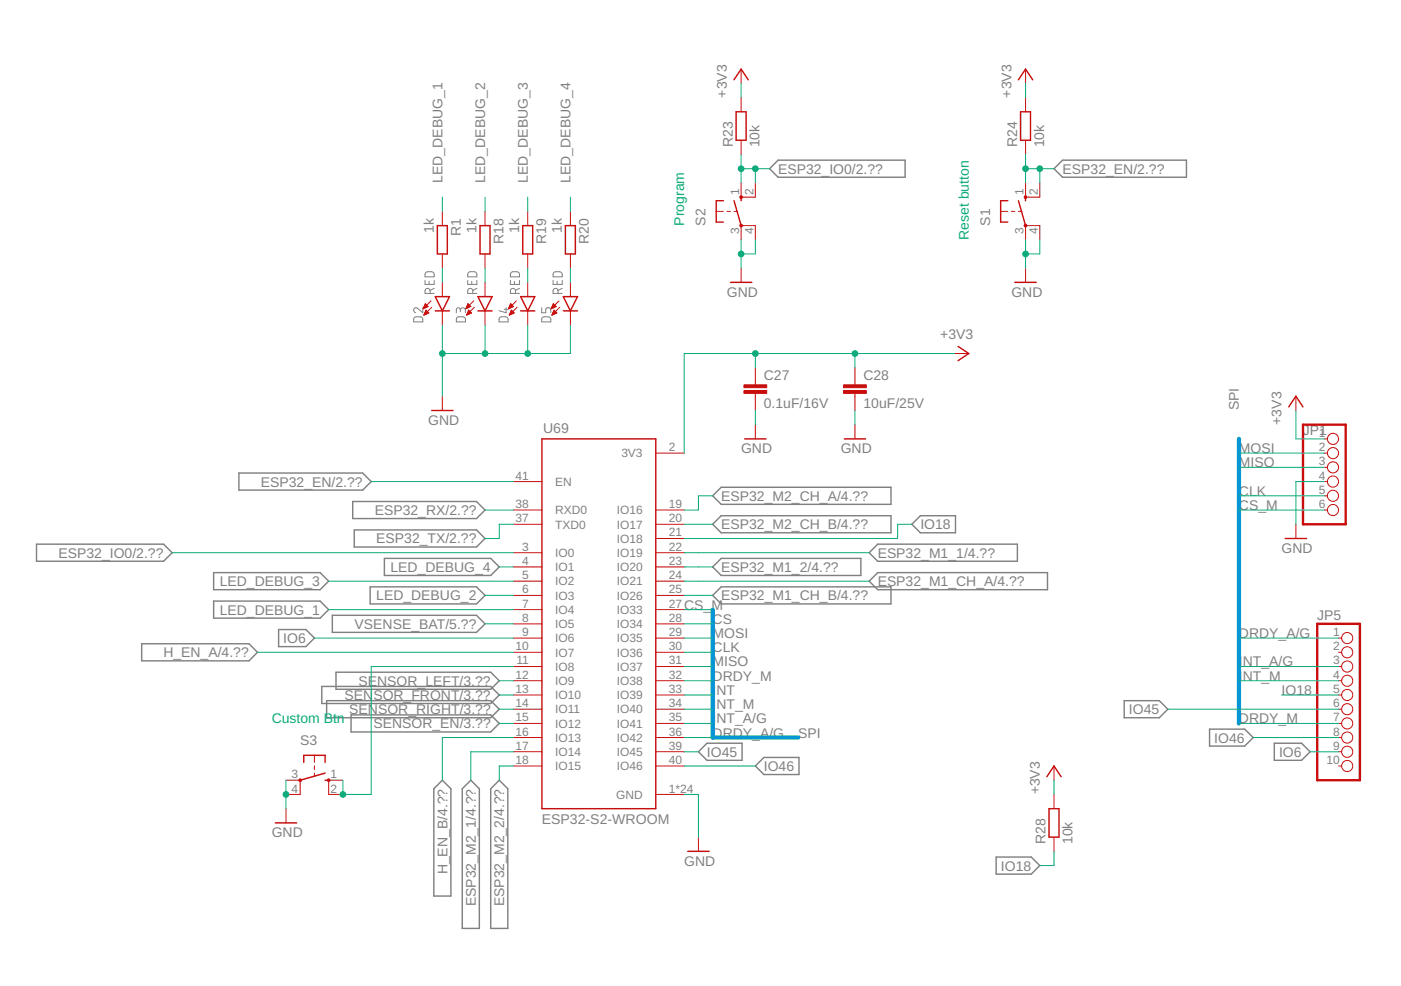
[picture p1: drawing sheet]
<svg xmlns="http://www.w3.org/2000/svg" width="250mm" height="176mm" viewBox="0 0 250 176" stroke-linecap="round" stroke-linejoin="round" font-family="sans-serif">
<g fill="none" stroke="#808080" stroke-width=".18">
<path d="M74 56.7l1-.1a.44 .44 0 0 1 .5 .4v.5h-1.6zM75.5 54.9v.9l-.9-.7a.44 .44 0 0 0-.7 .1 .44 .44 0 0 0 .3 .6M75.9 50.1v.7h1.6v-.7M76 48.7a1.33 1.33 0 0 1 1.2-.1l.3 .2v.6h-1.6zM76.6 50.2v.6M76.8 52.4v-.5a.46 .46 0 0 0-.5-.4 .46 .46 0 0 0-.4 .4v.5h1.6M77.5 51.5l-.7 .3M81.6 56.7l.3-.1h.9l.3 .2v.7h-1.6zM82.2 55.4a.46 .46 0 0 1 .4-.5 .46 .46 0 0 1 .5 .5v.4M82.2 55.7v-.4a.36 .36 0 0 0-.4-.4 .36 .36 0 0 0-.3 .4v.5M83.5 50.1v.7h1.6v-.7M83.6 48.7a1.33 1.33 0 0 1 1.3-.1l.2 .2v.6h-1.6z"/>
<path d="M84.2 50.2v.6M84.4 52.4v-.5a.46 .46 0 0 0-.4-.4 .46 .46 0 0 0-.5 .4v.5h1.6M85.1 51.5l-.7 .3M89.2 56.7l.3-.1h.9l.3 .2v.7h-1.6zM90 55.2h.7M90.4 54.9v.9l-1.3-.3M91.1 50.1v.7h1.7v-.7M91.2 48.7a1.3 1.3 0 0 1 1.3-.1l.2 .2 .1 .6h-1.7zM91.8 50.2v.6M92 52.4v-.5a.46 .46 0 0 0-.4-.4 .46 .46 0 0 0-.5 .4v.5h1.7M92.8 51.5l-.8 .3M96.7 54.9v.9h.7v-.5a.46 .46 0 0 1 .5-.4 .46 .46 0 0 1 .4 .4v.5"/>
<path d="M96.8 56.7l.4-.1h.8l.3 .2v.7h-1.6zM98.7 50.1v.7h1.7v-.7M98.9 48.7a1.3 1.3 0 0 1 1.2-.1l.2 .2 .1 .6h-1.7zM99.5 50.2v.6M99.6 52.4v-.5a.44 .44 0 0 0-.4-.4 .44 .44 0 0 0-.5 .4v.5h1.7M100.4 51.5l-.8 .3"/>
</g>
<g fill="none" stroke="#808080" stroke-width=".25">
<path d="M138.9 28.6h22.7v3h-22.7l-1.5-1.5zM188.2 30.1l1.5-1.5h22.1v3h-22.1zM6.5 97.2h22.7l1.5 1.5-1.5 1.5h-22.7zM42.7 84.5h22l1.6 1.5-1.6 1.5h-22zM63 89.5h22.1l1.5 1.6-1.5 1.5h-22.1zM63.2 94.6h21.9l1.5 1.5-1.5 1.6h-21.9zM68.6 99.7h19l1.5 1.5-1.5 1.5h-19zM127.2 88.5l1.6-1.5h30.3v3h-30.3zM127.2 93.6l1.6-1.5h30.3v3h-30.3zM155.2 98.7l1.5-1.5h24.9v3h-24.9zM162.8 93.6l1.5-1.5h6.3v3h-6.3zM25.3 114.9h19.1l1.6 1.6-1.6 1.5h-19.1z"/>
<path d="M38.1 107.3h19l1.6 1.5-1.6 1.6h-19zM38.1 102.2h19l1.6 1.6-1.6 1.5h-19zM49.7 112.4h4.9l1.5 1.5-1.5 1.5h-4.9zM59.3 109.9h25.8l1.5 1.5-1.5 1.5h-25.8zM66.1 104.8h19l1.5 1.5-1.5 1.5h-19zM127.2 101.2l1.6-1.5h24.9v3h-24.9zM127.2 106.3l1.6-1.5h30.3v3h-30.3zM155.2 103.8l1.5-1.6h30.3v3.1h-30.3zM57.4 122.6h30.2l1.5 1.5-1.5 1.5h-30.2zM58.3 125.1h29.3l1.5 1.5-1.5 1.5h-29.3zM60 120h27.6l1.5 1.5-1.5 1.6h-27.6zM62.7 127.6h24.9l1.5 1.6-1.5 1.5h-24.9z"/>
<path d="M79 139.3l1.5 1.5v19.2h-3.1v-19.2zM84.1 139.3l1.5 1.5v25h-3.1v-25zM124.7 134.2l1.5-1.5h6.3v3h-6.3zM134.9 136.8l1.5-1.6h6.2v3.1h-6.2zM200.7 125.1h6.3l1.5 1.5-1.5 1.5h-6.3zM215.9 130.2h6.3l1.5 1.5-1.5 1.5h-6.3zM227.5 132.7h4.9l1.5 1.5-1.5 1.5h-4.9zM87.6 140.8l1.5-1.5 1.6 1.5v25h-3.1zM177.8 153h6.3l1.5 1.5-1.5 1.6h-6.3z"/>
</g>
<g fill="none" stroke="#c90d0c" stroke-width=".25">
<path d="M131 14.2l1.3-1.9 1.3 1.9M131.4 20h1.8v5h-1.8zM181.8 14.2l1.3-1.9 1.3 1.9M182.2 20h1.8v5h-1.8zM129.1 35.8h-1.2v3.8h1.2M131 35.8l1.3 4.5M132.3 35.2v.6M179.9 35.8h-1.3v3.8h1.3M181.8 35.8l1.3 4.5M183.1 35.2v.6M77.7 53h2.5l-1.2 2.5zM77.7 55.5h2.5"/>
<path d="M78.1 40.3h1.8v5h-1.8zM85.3 55.5h2.6M85.3 53h2.6l-1.3 2.5zM85.7 40.3h1.8v5h-1.8zM92.9 55.5h2.6M92.9 53h2.6l-1.3 2.5zM93.3 40.3h1.8v5h-1.8zM100.6 55.5h2.5M100.6 53h2.5l-1.3 2.5zM100.9 40.3h1.8v5h-1.8zM130.4 50.4h3.8M181.2 50.4h3.8"/>
<path d="M77.1 73.3h3.8M96.8 78.4h20.3v66h-20.3zM132.9 78.4h3.9M150.7 78.4h3.8M171 61.8l2 1.3-2 1.3M230.1 72.6l1.3-1.9 1.2 1.9M229.4 96.1h3.9M54.2 136.1v-1.2h3.8v1.2M58 139.3h.7M58 138l-4.4 1.3M186.9 138.7l1.3-1.9 1.2 1.9M49.1 146.9h3.9"/>
<path d="M122.8 152h3.8M187.3 144.4h1.8v5.1h-1.8z"/>
</g>
<g fill="none" stroke="#c90d0c" stroke-width=".18">
<path d="M132.3 12.3v2.6M132.3 17.4v2.6M183.1 12.3v2.6M183.1 17.4v2.6M79 37.7v2.6M86.6 37.7v2.6M94.2 37.7v2.6M101.8 37.7v2.6M127.9 37.7h1.2M129.8 37.7h.6M131 37.7h.7M132.3 32.7v2.5h2.6v-2.5"/>
<path d="M132.3 25v2.6M178.6 37.7h1.3M180.6 37.7h.6M181.8 37.7h.7M183.1 32.7v2.5h2.5v-2.5M183.1 25v2.6M75.6 55.1h.1M75.6 55h.3M75.7 54.8h.5M75.7 54.7h.7M75.7 56.2h.2M75.8 54.6h.5"/>
<path d="M75.8 56h.4M75.8 54.5h.4M75.8 55.9h.7M75.9 54.4h.2M75.9 55.8h.6M75.9 54.2l-.4 .9M75.9 54.2l.5 .5-.9 .4M75.9 54.3h.1M75.9 55.7h.5M76 55.6h.2M76 55.5h.1M76.1 55.4l.5 .5-.9 .4z"/>
<path d="M76.9 53.7l-1.4 1.4M77.1 54.9l-1.4 1.4M79 45.3v2.6M79 50.4v2.6M79 55.5v2.5M83.2 55.1h.1M83.2 55h.3M83.3 54.8h.5M83.3 54.7h.7M83.3 56.2h.2M83.4 54.6h.5M83.4 56h.4"/>
<path d="M83.4 54.5h.4M83.4 55.9h.7M83.5 54.4h.2M83.5 55.8h.6M83.5 54.3h.1M83.5 55.7h.5M83.5 54.2l-.3 .9M83.5 54.2l.6 .5M83.6 55.6h.3M83.7 55.5h.1M83.7 55.4l.5 .5-.9 .4zM84.1 54.7l-.9 .4"/>
<path d="M84.6 53.7l-1.4 1.4M84.7 54.9l-1.4 1.4M86.6 45.3v2.6M86.6 50.4v2.6M86.6 55.5v2.5M90.8 55.1h.1M90.8 55h.4M90.9 54.8h.5M91 54.7h.7M91 56.2h.1M91 54.6h.5M91 56h.4"/>
<path d="M91.1 54.5h.3M91.1 55.9h.6M91.1 54.4h.2M91.1 55.8h.6M91.2 54.3h.1M91.2 55.7h.4M91.2 54.2l-.4 .9M91.2 54.2l.5 .5-.9 .4M91.2 55.6h.3M91.3 55.5h.1M91.3 55.4l.5 .5-.9 .4zM92.2 53.7l-1.4 1.4"/>
<path d="M92.3 54.9l-1.4 1.4M94.2 45.3v2.6M94.2 50.4v2.6M94.2 55.5v2.5M98.4 55.1h.1M98.5 55h.3M98.5 54.8h.6M98.6 54.7h.7M98.6 56.2h.2M98.6 54.6h.6M98.6 56h.4M98.7 54.5h.3"/>
<path d="M98.7 55.9h.6M98.7 55.8h.7M98.7 54.4h.2M98.8 55.7h.4M98.8 54.2l.5 .5-.9 .4zM98.8 55.6h.3M98.9 55.5h.1M98.9 55.4l.5 .5-.9 .4zM99.8 53.7l-1.4 1.4M99.9 54.9l-1.4 1.4M101.8 45.3v2.6M101.8 50.4v2.6"/>
<path d="M101.8 55.5v2.5M132.3 42.8v-2.5h2.6v2.5M132.3 47.9v2.5M183.1 42.8v-2.5h2.5v2.5M183.1 47.9v2.5M79 70.7v2.6M134.9 65.7v3M134.9 70.2v3.1M134.9 75.8v2.6M152.6 65.7v3M152.6 70.2v3.1M152.6 75.8v2.6"/>
<path d="M170.4 63.1h2.6M231.4 70.7v2.6M236.4 78.4h.6M91.7 86h5.1M91.7 98.7h5.1M91.7 91.1h5.1M91.7 93.6h5.1M117.1 80.9h5.1M117.1 98.7h5.1M117.1 91.1h5.1M117.1 93.6h5.1M117.1 96.1h5.1"/>
<path d="M231.4 93.6v2.5M236.4 80.9h.6M236.4 86h.6M236.4 91.1h.6M236.4 83.4h.6M236.4 88.5h.6M91.7 101.2h5.1M91.7 103.8h5.1M91.7 106.3h5.1M91.7 108.8h5.1M91.7 111.4h5.1M91.7 113.9h5.1"/>
<path d="M91.7 116.5h5.1M91.7 119h5.1M117.1 101.2h5.1M117.1 103.8h5.1M117.1 106.3h5.1M117.1 108.8h5.1M117.1 111.4h5.1M117.1 113.9h5.1M117.1 116.5h5.1M117.1 119h5.1M239 113.9h.5M239 116.5h.5"/>
<path d="M239 119h.5M51.1 139.3h2.5v2.5h-2.5M56.1 134.9v1.2M56.1 136.8v.6M56.1 138v.7M61.2 139.3h-2.5v2.5h2.5M91.7 121.5h5.1M91.7 124.1h5.1M91.7 126.6h5.1M91.7 129.2h5.1M91.7 131.7h5.1M91.7 134.2h5.1"/>
<path d="M91.7 136.8h5.1M117.1 121.5h5.1M117.1 124.1h5.1M117.1 126.6h5.1M117.1 129.2h5.1M117.1 131.7h5.1M117.1 134.2h5.1M117.1 136.8h5.1M188.2 136.8v2.5M239 121.5h.5M239 124.1h.5M239 126.6h.5"/>
<path d="M239 129.2h.5M239 131.7h.5M239 134.2h.5M239 136.8h.5M51.1 144.4v2.5M117.1 141.8h5.1M124.7 149.5v2.5M188.2 141.8v2.6M188.2 149.5v2.5"/>
<circle cx="238" cy="78.4" r=".99"/>
<circle cx="238" cy="88.5" r=".99"/>
<circle cx="238" cy="91.1" r=".99"/>
<circle cx="238" cy="80.9" r=".99"/>
<circle cx="238" cy="83.4" r=".99"/>
<circle cx="238" cy="86" r=".99"/>
<circle cx="240.5" cy="119" r=".99"/>
<circle cx="240.5" cy="116.5" r=".99"/>
<circle cx="240.5" cy="113.9" r=".99"/>
<circle cx="240.5" cy="131.7" r=".99"/>
<circle cx="240.5" cy="134.2" r=".99"/>
<circle cx="240.5" cy="136.8" r=".99"/>
<circle cx="240.5" cy="129.2" r=".99"/>
<circle cx="240.5" cy="126.6" r=".99"/>
<circle cx="240.5" cy="121.5" r=".99"/>
<circle cx="240.5" cy="124.1" r=".99"/>
</g>
<g fill="none" stroke="#c90d0c" stroke-width=".42">
<path d="M232.6 75.8h7.6v17.8h-7.6zM235.2 111.4h7.6v27.9h-7.6z"/>
<circle cx="132.3" cy="35.2" r=".13"/>
<circle cx="183.1" cy="35.2" r=".13"/>
<circle cx="132.3" cy="40.3" r=".13"/>
<circle cx="183.1" cy="40.3" r=".13"/>
<circle cx="53.6" cy="139.3" r=".13"/>
<circle cx="58.7" cy="139.3" r=".13"/>
</g>
<g fill="#c90d0c" stroke="#c90d0c" stroke-width=".18">
<path d="M132.8 69.7h4.1v.5h-4.1z"/>
<path d="M132.8 68.7h4.1v.5h-4.1z"/>
<path d="M150.6 69.7h4.1v.5h-4.1z"/>
<path d="M150.6 68.7h4.1v.5h-4.1z"/>
</g>
<path d="M221.2 78.4v50.8M127.2 108.8v22.9h15.3" fill="none" stroke="#0696d7" stroke-width=".76"/>
<g fill="none" stroke="#0dab76" stroke-width=".18">
<path d="M132.3 14.9v2.5M183.1 14.9v2.5M79 35.2v2.5M86.6 35.2v2.5M94.2 35.2v2.5M101.8 35.2v2.5M132.3 27.6v5.1M132.3 30.1h5.1M134.9 30.1v2.6M183.1 27.6v5.1M183.1 30.1h5.1M185.6 30.1v2.6"/>
<path d="M79 47.9v2.5M79 58v12.7M86.6 47.9v2.5M86.6 58v5.1M94.2 47.9v2.5M94.2 58v5.1M101.8 58v5.1h-22.8M101.8 47.9v2.5M132.3 42.8v5.1M134.9 42.8v2.5h-2.6M183.1 42.8v5.1M185.6 42.8v2.5h-2.5"/>
<path d="M134.9 63.1v2.6M134.9 73.3v2.5M152.6 63.1v2.6M152.6 73.3v2.5M170.4 63.1h-48.2v17.8M231.4 73.3v5.1h5M30.7 98.7h61M66.3 86h25.4M86.6 91.1h5.1M91.7 93.6h-2.6v2.5h-2.5M122.2 93.6h5M122.2 98.7h33"/>
<path d="M127.2 88.5h-2.5v2.6h-2.5M162.8 93.6h-2.5v2.5h-38.1M221.2 91.1h15.2M221.2 88.5h15.2M221.2 80.9h15.2M221.2 83.4h15.2M236.4 86h-5v7.6M46 116.5h45.7M56.1 113.9h35.6M58.7 108.8h33M58.7 103.8h33M86.6 111.4h5.1"/>
<path d="M86.6 106.3h5.1M89.1 101.2h2.6M91.7 119h-25.4v22.8h-5.1v-2.5M122.2 111.4h5M122.2 113.9h5M122.2 119h5M122.2 108.8h5M122.2 101.2h5M122.2 103.8h33M122.2 106.3h5M122.2 116.5h5M221.2 113.9h17.8"/>
<path d="M221.2 119h17.8M51.1 139.3v5.1M89.1 124.1h2.6M89.1 126.6h2.6M89.1 121.5h2.6M89.1 129.2h2.6M91.7 131.7h-12.7v7.6M91.7 136.8h-2.6v2.5M91.7 134.2h-7.6v5.1M122.2 134.2h2.5M122.2 136.8h12.7M122.2 124.1h5"/>
<path d="M122.2 126.6h5M122.2 121.5h5M122.2 131.7h5M122.2 129.2h5M188.2 139.3v2.5M208.5 126.6h30.5M221.2 121.5h17.8M221.2 129.2h17.8M223.7 131.7h15.3M228.8 124.1h10.2M233.9 134.2h5.1M122.2 141.8h2.5v7.7"/>
<path d="M188.2 152v2.5h-2.6"/>
</g>
<g fill="#0dab76" stroke="#0dab76" stroke-width=".18">
<circle cx="134.9" cy="63.1" r=".51"/>
<circle cx="152.6" cy="63.1" r=".51"/>
<circle cx="79" cy="63.1" r=".51"/>
<circle cx="86.6" cy="63.1" r=".51"/>
<circle cx="94.2" cy="63.1" r=".51"/>
<circle cx="132.3" cy="45.3" r=".51"/>
<circle cx="183.1" cy="45.3" r=".51"/>
<circle cx="51.1" cy="141.8" r=".51"/>
<circle cx="183.1" cy="30.1" r=".51"/>
<circle cx="185.6" cy="30.1" r=".51"/>
<circle cx="132.3" cy="30.1" r=".51"/>
<circle cx="134.9" cy="30.1" r=".51"/>
<circle cx="61.2" cy="141.8" r=".51"/>
</g>
<g font-size="2.5" fill="#808080">
<text x="129.8" y="17.4" transform="rotate(-90 129.8 17.4)">+3V3</text>
<text x="180.6" y="17.4" transform="rotate(-90 180.6 17.4)">+3V3</text>
<text x="130.8" y="26.3" transform="rotate(-90 130.8 26.3)">R23</text>
<text x="135.6" y="26.3" transform="rotate(-90 135.6 26.3)">10k</text>
<text x="181.6" y="26.3" transform="rotate(-90 181.6 26.3)">R24</text>
<text x="186.4" y="26.3" transform="rotate(-90 186.4 26.3)">10k</text>
<text x="79" y="32.7" transform="rotate(-90 79 32.7)">LED_DEBUG_1</text>
<text x="86.6" y="32.7" transform="rotate(-90 86.6 32.7)">LED_DEBUG_2</text>
<text x="94.2" y="32.7" transform="rotate(-90 94.2 32.7)">LED_DEBUG_3</text>
<text x="101.8" y="32.7" transform="rotate(-90 101.8 32.7)">LED_DEBUG_4</text>
<text x="138.9" y="31">ESP32_IO0/2.??</text>
<text x="189.7" y="31">ESP32_EN/2.??</text>
<text x="77.5" y="41.6" transform="rotate(-90 77.5 41.6)">1k</text>
<text x="85.1" y="41.6" transform="rotate(-90 85.1 41.6)">1k</text>
<text x="92.7" y="41.6" transform="rotate(-90 92.7 41.6)">1k</text>
<text x="100.3" y="41.6" transform="rotate(-90 100.3 41.6)">1k</text>
<text x="126" y="40.3" transform="rotate(-90 126 40.3)">S2</text>
<text x="176.8" y="40.3" transform="rotate(-90 176.8 40.3)">S1</text>
<text x="82.3" y="42.2" transform="rotate(-90 82.3 42.2)">R1</text>
<text x="89.9" y="43.6" transform="rotate(-90 89.9 43.6)">R18</text>
<text x="97.5" y="43.6" transform="rotate(-90 97.5 43.6)">R19</text>
<text x="105.1" y="43.6" transform="rotate(-90 105.1 43.6)">R20</text>
<text x="129.8" y="53">GND</text>
<text x="180.6" y="53">GND</text>
<text x="167.9" y="60.6">+3V3</text>
<text x="136.4" y="67.8">C27</text>
<text x="154.2" y="67.8">C28</text>
<text x="76.4" y="75.8">GND</text>
<text x="97" y="77.2">U69</text>
<text x="136.4" y="72.9">0.1uF/16V</text>
<text x="154.2" y="72.9">10uF/25V</text>
<text x="221.2" y="73.3" transform="rotate(-90 221.2 73.3)">SPI</text>
<text x="228.8" y="75.8" transform="rotate(-90 228.8 75.8)">+3V3</text>
<text x="232.6" y="77.7">JP1</text>
<text x="132.3" y="80.9">GND</text>
<text x="150.1" y="80.9">GND</text>
<text x="221.2" y="80.9">MOSI</text>
<text x="221.2" y="83.4">MISO</text>
<text x="46.6" y="86.9">ESP32_EN/2.??</text>
<text x="128.8" y="89.4">ESP32_M2_CH_A/4.??</text>
<text x="221.2" y="88.5">CLK</text>
<text x="66.9" y="91.9">ESP32_RX/2.??</text>
<text x="128.8" y="94.5">ESP32_M2_CH_B/4.??</text>
<text x="164.3" y="94.5">IO18</text>
<text x="221.2" y="91.1">CS_M</text>
<text x="10.5" y="99.6">ESP32_IO0/2.??</text>
<text x="67.2" y="97">ESP32_TX/2.??</text>
<text x="156.7" y="99.6">ESP32_M1_1/4.??</text>
<text x="228.8" y="98.7">GND</text>
<text x="39.2" y="104.6">LED_DEBUG_3</text>
<text x="67.2" y="107.2">LED_DEBUG_2</text>
<text x="69.7" y="102.1">LED_DEBUG_4</text>
<text x="128.8" y="102.1">ESP32_M1_2/4.??</text>
<text x="128.8" y="107.2">ESP32_M1_CH_B/4.??</text>
<text x="156.7" y="104.6">ESP32_M1_CH_A/4.??</text>
<text x="39.2" y="109.7">LED_DEBUG_1</text>
<text x="63.3" y="112.3">VSENSE_BAT/5.??</text>
<text x="122.2" y="108.8">CS_M</text>
<text x="127.2" y="111.4">CS</text>
<text x="127.2" y="113.9">MOSI</text>
<text x="221.2" y="113.9">DRDY_A/G</text>
<text x="235.2" y="110.7">JP5</text>
<text x="29.2" y="117.3">H_EN_A/4.??</text>
<text x="50.6" y="114.8">IO6</text>
<text x="127.2" y="116.5">CLK</text>
<text x="127.2" y="119">MISO</text>
<text x="221.2" y="119">I</text>
<text x="221.9" y="119">NT_A/G</text>
<text x="61.5" y="125">SEN</text>
<text x="64" y="122.4">SENSOR_LEFT/3.??</text>
<text x="66.7" y="125">SOR_FRONT/3.??</text>
<text x="127.2" y="124.1">I</text>
<text x="127.2" y="121.5">DRDY_M</text>
<text x="127.9" y="124.1">NT</text>
<text x="221.2" y="121.5">I</text>
<text x="221.9" y="121.5">NT_M</text>
<text x="228.8" y="124.1">IO18</text>
<text x="62.4" y="127.5">SENSOR_RIGHT/3.??</text>
<text x="66.7" y="130">SENSOR_EN/3.??</text>
<text x="127.2" y="126.6">I</text>
<text x="127.2" y="131.7">DRDY_A/G</text>
<text x="127.2" y="129.1">I</text>
<text x="127.9" y="126.6">NT_M</text>
<text x="127.9" y="129.1">NT_A/G</text>
<text x="142.5" y="131.7">SPI</text>
<text x="201.6" y="127.5">IO45</text>
<text x="221.2" y="129.1">DRDY_M</text>
<text x="53.6" y="133">S3</text>
<text x="126.2" y="135.1">IO45</text>
<text x="136.4" y="137.7">IO46</text>
<text x="216.8" y="132.6">IO46</text>
<text x="228.3" y="135.1">IO6</text>
<text x="185.6" y="141.8" transform="rotate(-90 185.6 141.8)">+3V3</text>
<text x="48.5" y="149.5">GND</text>
<text x="96.7" y="147">ESP32-S2-WROOM</text>
<text x="122.2" y="154.5">GND</text>
<text x="178.7" y="155.4">IO18</text>
<text x="186.7" y="150.7" transform="rotate(-90 186.7 150.7)">R28</text>
<text x="191.5" y="150.7" transform="rotate(-90 191.5 150.7)">10k</text>
<text x="79.9" y="156.1" transform="rotate(-90 79.9 156.1)">H_EN_B/4.??</text>
<text x="84.9" y="161.8" transform="rotate(-90 84.9 161.8)">ESP32_M2_1/4.??</text>
<text x="90" y="161.8" transform="rotate(-90 90 161.8)">ESP32_M2_2/4.??</text>
</g>
<g font-size="2.5" fill="#0dab76">
<text x="122.2" y="40.3" transform="rotate(-90 122.2 40.3)">Program</text>
<text x="172.9" y="42.8" transform="rotate(-90 172.9 42.8)">Reset button</text>
<text x="48.5" y="129.1">Custom Btn</text>
</g>
<g font-size="2.1" fill="#808080">
<text x="132" y="34.8" transform="rotate(-90 132 34.8)">1</text>
<text x="134.5" y="34.8" transform="rotate(-90 134.5 34.8)">2</text>
<text x="182.7" y="34.8" transform="rotate(-90 182.7 34.8)">1</text>
<text x="185.3" y="34.8" transform="rotate(-90 185.3 34.8)">2</text>
<text x="132" y="41.8" transform="rotate(-90 132 41.8)">3</text>
<text x="134.5" y="41.8" transform="rotate(-90 134.5 41.8)">4</text>
<text x="182.7" y="41.8" transform="rotate(-90 182.7 41.8)">3</text>
<text x="185.3" y="41.8" transform="rotate(-90 185.3 41.8)">4</text>
<text x="110.9" y="81.7">3V3</text>
<text x="119.4" y="80.5">2</text>
<text x="235.4" y="78">1</text>
<text x="235.4" y="80.5">2</text>
<text x="235.4" y="83.1">3</text>
<text x="92.1" y="85.6">41</text>
<text x="99.1" y="86.7">EN</text>
<text x="235.4" y="85.6">4</text>
<text x="235.4" y="88.2">5</text>
<text x="92.1" y="90.7">38</text>
<text x="92.1" y="93.2">37</text>
<text x="99.1" y="91.8">RXD0</text>
<text x="99.1" y="94.4">TXD0</text>
<text x="110.1" y="91.8">IO16</text>
<text x="110.1" y="94.4">IO17</text>
<text x="119.4" y="90.7">19</text>
<text x="119.4" y="93.2">20</text>
<text x="119.4" y="95.8">21</text>
<text x="235.4" y="90.7">6</text>
<text x="93.2" y="98.3">3</text>
<text x="93.2" y="100.9">4</text>
<text x="99.1" y="99.4">IO0</text>
<text x="99.1" y="102">IO1</text>
<text x="110.1" y="96.9">IO18</text>
<text x="110.1" y="99.4">IO19</text>
<text x="110.1" y="102">IO20</text>
<text x="119.4" y="98.3">22</text>
<text x="119.4" y="100.9">23</text>
<text x="93.2" y="103.4">5</text>
<text x="93.2" y="105.9">6</text>
<text x="99.1" y="104.5">IO2</text>
<text x="99.1" y="107.1">IO3</text>
<text x="110.1" y="104.5">IO21</text>
<text x="110.1" y="107.1">IO26</text>
<text x="119.4" y="103.4">24</text>
<text x="119.4" y="105.9">25</text>
<text x="93.2" y="108.5">7</text>
<text x="93.2" y="111">8</text>
<text x="93.2" y="113.6">9</text>
<text x="99.1" y="109.6">IO4</text>
<text x="99.1" y="112.1">IO5</text>
<text x="110.1" y="109.6">IO33</text>
<text x="110.1" y="112.1">IO34</text>
<text x="119.4" y="108.5">27</text>
<text x="119.4" y="111">28</text>
<text x="119.4" y="113.6">29</text>
<text x="238" y="113.6">1</text>
<text x="92.1" y="116.1">10</text>
<text x="92.2" y="118.6">11</text>
<text x="99.1" y="114.7">IO6</text>
<text x="99.1" y="117.2">IO7</text>
<text x="99.1" y="119.8">IO8</text>
<text x="110.1" y="114.7">IO35</text>
<text x="110.1" y="117.2">IO36</text>
<text x="110.1" y="119.8">IO37</text>
<text x="119.4" y="116.1">30</text>
<text x="119.4" y="118.6">31</text>
<text x="238" y="116.1">2</text>
<text x="238" y="118.6">3</text>
<text x="92.1" y="121.2">12</text>
<text x="92.1" y="123.7">13</text>
<text x="99.1" y="122.3">IO9</text>
<text x="99.1" y="124.8">IO10</text>
<text x="110.1" y="122.3">IO38</text>
<text x="110.1" y="124.8">IO39</text>
<text x="119.4" y="121.2">32</text>
<text x="119.4" y="123.7">33</text>
<text x="238" y="121.2">4</text>
<text x="238" y="123.7">5</text>
<text x="92.1" y="126.3">14</text>
<text x="92.1" y="128.8">15</text>
<text x="92.1" y="131.3">16</text>
<text x="99.1" y="127.4">IO11</text>
<text x="99.1" y="129.9">IO12</text>
<text x="110.1" y="127.4">IO40</text>
<text x="110.1" y="129.9">IO41</text>
<text x="119.4" y="126.3">34</text>
<text x="119.4" y="128.8">35</text>
<text x="119.4" y="131.3">36</text>
<text x="238" y="126.3">6</text>
<text x="238" y="128.8">7</text>
<text x="238" y="131.3">8</text>
<text x="92.1" y="133.9">17</text>
<text x="92.1" y="136.4">18</text>
<text x="99.1" y="132.5">IO13</text>
<text x="99.1" y="135">IO14</text>
<text x="99.1" y="137.5">IO15</text>
<text x="110.1" y="132.5">IO42</text>
<text x="110.1" y="135">IO45</text>
<text x="110.1" y="137.5">IO46</text>
<text x="119.4" y="133.9">39</text>
<text x="119.4" y="136.4">40</text>
<text x="236.8" y="136.4">10</text>
<text x="238" y="133.9">9</text>
<text x="52" y="139">3</text>
<text x="52" y="141.5">4</text>
<text x="59" y="139">1</text>
<text x="59" y="141.5">2</text>
<text x="110" y="142.6">GND</text>
<text x="119.4" y="141.5">1*24</text>
</g>
</svg>
